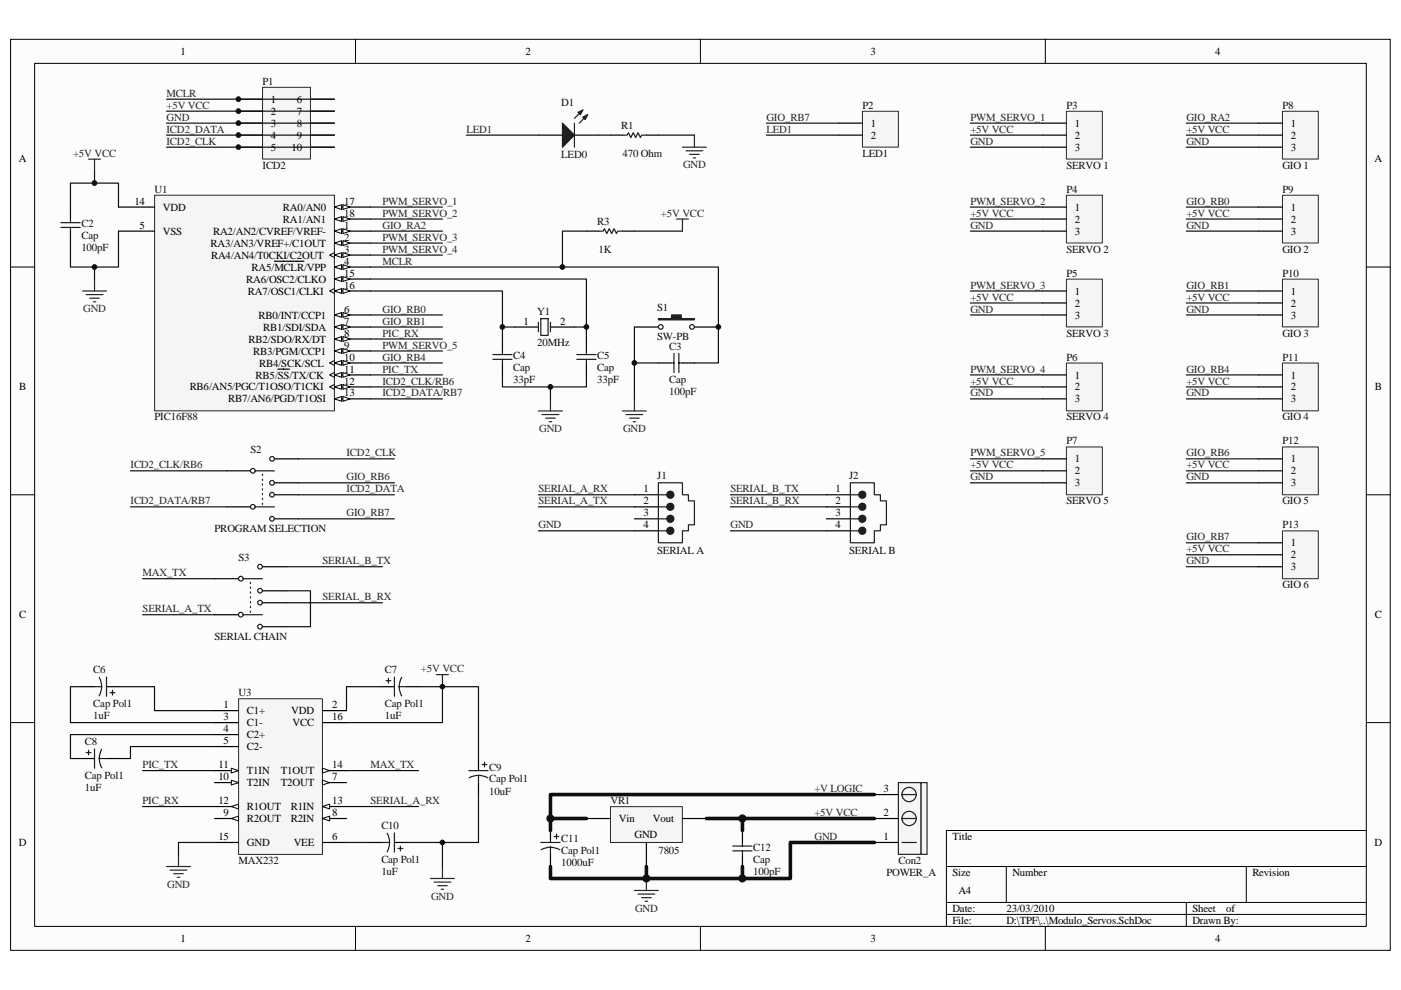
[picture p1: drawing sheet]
<svg xmlns="http://www.w3.org/2000/svg" width="297mm" height="210mm" viewBox="0 0 297 210" stroke-linecap="round" stroke-linejoin="round" font-family="sans-serif">
<path d="M2.3 8.4h292.5v193.2h-292.5z" fill="#fcfcfc"/>
<path d="M2.2 8.3h292.6v193.3h-292.6z" fill="none" stroke="#000" stroke-width=".21"/>
<path d="M7.4 13.5h282.3v183h-282.3z" fill="#fcfcfc"/>
<g fill="none" stroke="#000" stroke-width=".21">
<path d="M7.3 13.4h282.4v183.1h-282.4zM75.4 8.3v5.1M148.5 8.3v5.1M221.6 8.3v5.1M2.2 56.6h5.1M289.7 56.6h5.1M2.2 104.9h5.1M289.7 104.9h5.1M2.2 153.3h5.1M289.7 153.3h5.1M289.7 176.1h-89v20.4M75.4 196.5v5.1"/>
<path d="M148.5 196.5v5.1M200.7 183.8h89M200.7 191.4h89M200.7 194h89M213.4 183.8v7.6M221.6 196.5v5.1M251.5 191.4v5.1M264.2 183.8v7.6"/>
</g>
<path d="M114.1 28.7h5.1M121.8 28.7h5.1" fill="none" stroke="#000" stroke-width=".25"/>
<g fill="#1c1c1c" stroke="#1c1c1c" stroke-width=".25">
<path d="M119.2 26.1l2.6 2.6-2.6 2.5z"/>
<path d="M123.6 24.8l1-.5-.5 1.1z"/>
<path d="M122.6 23.8l1-.5-.5 1z"/>
</g>
<path d="M121.8 26.1v5.1M123.6 23.3l-1.8 1.8M124.6 24.3l-1.8 1.8" fill="none" stroke="#1c1c1c" stroke-width=".25"/>
<path d="M129.5 171.1h15.2v7.6h-15.2z" fill="#f5f5f5"/>
<path d="M129.4 171.1h15.3v7.6h-15.3z" fill="none" stroke="#262626" stroke-width=".21"/>
<path d="M109.1 69.4h5M116.7 69.4h5.1M124.3 173.6h5.1M137.1 178.7v5.1M144.7 173.6h5.1" fill="none" stroke="#000" stroke-width=".25"/>
<path d="M114.1 68.3v2.1M114.7 67.6h1.5v3.5h-1.5zM116.7 68.3v2.1" fill="none" stroke="#1c1c1c" stroke-width=".25"/>
<path d="M50.6 148.2h17.8v33h-17.8z" fill="#f5f5f5"/>
<path d="M50.6 148.2h17.8v33h-17.8z" fill="none" stroke="#262626" stroke-width=".21"/>
<path d="M45.5 150.7h5.1M45.5 153.3h5.1M45.5 155.8h5.1M45.5 158.3h5.1M68.4 150.7h5.1M68.4 178.7h5.1M68.4 166h5.1" fill="none" stroke="#000" stroke-width=".25"/>
<path d="M68.4 165.5l1.5 .5-1.5 .5z" fill="#fcfcfc" stroke="#000" stroke-width=".21"/>
<path d="M68.4 173.6h5.1" fill="none" stroke="#000" stroke-width=".25"/>
<path d="M68.4 173.6l1.5-.5v1z" fill="#fcfcfc" stroke="#000" stroke-width=".21"/>
<path d="M45.5 173.6h5.1" fill="none" stroke="#000" stroke-width=".25"/>
<path d="M49 173.6l1.6-.5v1z" fill="#fcfcfc" stroke="#000" stroke-width=".21"/>
<path d="M45.5 166h5.1" fill="none" stroke="#000" stroke-width=".25"/>
<path d="M49 165.5l1.6 .5-1.6 .5z" fill="#fcfcfc" stroke="#000" stroke-width=".21"/>
<path d="M45.5 163.4h5.1" fill="none" stroke="#000" stroke-width=".25"/>
<path d="M49 162.9l1.6 .5-1.6 .6z" fill="#fcfcfc" stroke="#000" stroke-width=".21"/>
<path d="M45.5 171.1h5.1" fill="none" stroke="#000" stroke-width=".25"/>
<path d="M49 171.1l1.6-.5v1z" fill="#fcfcfc" stroke="#000" stroke-width=".21"/>
<path d="M68.4 171.1h5.1" fill="none" stroke="#000" stroke-width=".25"/>
<path d="M68.4 171.1l1.5-.5v1z" fill="#fcfcfc" stroke="#000" stroke-width=".21"/>
<path d="M68.4 163.4h5.1" fill="none" stroke="#000" stroke-width=".25"/>
<path d="M68.4 162.9l1.5 .5-1.5 .6z" fill="#fcfcfc" stroke="#000" stroke-width=".21"/>
<path d="M68.4 153.3h5.1M45.5 178.7h5.1" fill="none" stroke="#000" stroke-width=".25"/>
<path d="M32.8 41.4h38.1v45.7h-38.1z" fill="#f5f5f5"/>
<path d="M32.8 41.4h38.1v45.7h-38.1z" fill="none" stroke="#262626" stroke-width=".21"/>
<path d="M70.9 49h7.6" fill="none" stroke="#000" stroke-width=".25"/>
<g fill="#fcfcfc" stroke="#000" stroke-width=".21">
<path d="M70.9 49l1.5-.5v1z"/>
<path d="M72.7 48.5l1.5 .5-1.5 .5z"/>
</g>
<path d="M70.9 51.6h7.6" fill="none" stroke="#000" stroke-width=".25"/>
<g fill="#fcfcfc" stroke="#000" stroke-width=".21">
<path d="M70.9 51.6l1.5-.5v1z"/>
<path d="M72.7 51.1l1.5 .5-1.5 .5z"/>
</g>
<path d="M70.9 54.1h7.6" fill="none" stroke="#000" stroke-width=".25"/>
<path d="M70.9 53.6l-1 .5 1 .5" fill="none" stroke="#000" stroke-width=".21"/>
<g fill="#fcfcfc" stroke="#000" stroke-width=".21">
<path d="M70.9 54.1l1.5-.5v1z"/>
<path d="M72.7 53.6l1.5 .5-1.5 .5z"/>
</g>
<path d="M70.9 56.6h7.6" fill="none" stroke="#000" stroke-width=".25"/>
<g fill="#fcfcfc" stroke="#000" stroke-width=".21">
<path d="M70.9 56.6l1.5-.5v1z"/>
<path d="M72.7 56.1l1.5 .5-1.5 .5z"/>
</g>
<path d="M25.1 49h7.7M58.2 55.4h6.2M70.9 66.8h7.6" fill="none" stroke="#000" stroke-width=".25"/>
<g fill="#fcfcfc" stroke="#000" stroke-width=".21">
<path d="M70.9 66.8l1.5-.5v1z"/>
<path d="M72.7 66.3l1.5 .5-1.5 .5z"/>
</g>
<path d="M70.9 69.4h7.6" fill="none" stroke="#000" stroke-width=".25"/>
<g fill="#fcfcfc" stroke="#000" stroke-width=".21">
<path d="M70.9 69.4l1.5-.5v1z"/>
<path d="M72.7 68.9l1.5 .5-1.5 .5z"/>
</g>
<path d="M70.9 71.9h7.6" fill="none" stroke="#000" stroke-width=".25"/>
<g fill="#fcfcfc" stroke="#000" stroke-width=".21">
<path d="M70.9 71.9l1.5-.5v1z"/>
<path d="M72.7 71.4l1.5 .5-1.5 .5z"/>
</g>
<path d="M70.9 74.4h7.6" fill="none" stroke="#000" stroke-width=".25"/>
<g fill="#fcfcfc" stroke="#000" stroke-width=".21">
<path d="M70.9 74.4l1.5-.5v1.1z"/>
<path d="M72.7 73.9l1.5 .5-1.5 .6z"/>
</g>
<path d="M70.9 77h7.6" fill="none" stroke="#000" stroke-width=".25"/>
<path d="M70.9 76.5l-1 .5 1 .5" fill="none" stroke="#000" stroke-width=".21"/>
<g fill="#fcfcfc" stroke="#000" stroke-width=".21">
<path d="M70.9 77l1.5-.5v1z"/>
<path d="M72.7 76.5l1.5 .5-1.5 .5z"/>
</g>
<path d="M70.9 79.5h7.6" fill="none" stroke="#000" stroke-width=".25"/>
<path d="M70.9 79l-1 .5 1 .5" fill="none" stroke="#000" stroke-width=".21"/>
<g fill="#fcfcfc" stroke="#000" stroke-width=".21">
<path d="M70.9 79.5l1.5-.5v1z"/>
<path d="M72.7 79l1.5 .5-1.5 .5z"/>
</g>
<path d="M58.9 78.3h2.5M70.9 82.1h7.6" fill="none" stroke="#000" stroke-width=".25"/>
<path d="M70.9 81.6l-1 .5 1 .5" fill="none" stroke="#000" stroke-width=".21"/>
<g fill="#fcfcfc" stroke="#000" stroke-width=".21">
<path d="M70.9 82.1l1.5-.5v1z"/>
<path d="M72.7 81.6l1.5 .5-1.5 .5z"/>
</g>
<path d="M70.9 84.6h7.6" fill="none" stroke="#000" stroke-width=".25"/>
<g fill="#fcfcfc" stroke="#000" stroke-width=".21">
<path d="M70.9 84.6l1.5-.5v1z"/>
<path d="M72.7 84.1l1.5 .5-1.5 .5z"/>
</g>
<path d="M25.1 43.9h7.7M70.9 59.2h7.6" fill="none" stroke="#000" stroke-width=".25"/>
<g fill="#fcfcfc" stroke="#000" stroke-width=".21">
<path d="M70.9 59.2l1.5-.5v1z"/>
<path d="M72.7 58.7l1.5 .5-1.5 .5z"/>
</g>
<path d="M70.9 61.7h7.6" fill="none" stroke="#000" stroke-width=".25"/>
<path d="M70.9 61.2l-1 .5 1 .5" fill="none" stroke="#000" stroke-width=".21"/>
<g fill="#fcfcfc" stroke="#000" stroke-width=".21">
<path d="M70.9 61.7l1.5-.5v1z"/>
<path d="M72.7 61.2l1.5 .5-1.5 .5z"/>
</g>
<path d="M70.9 43.9h7.6" fill="none" stroke="#000" stroke-width=".25"/>
<g fill="#fcfcfc" stroke="#000" stroke-width=".21">
<path d="M70.9 43.9l1.5-.5v1z"/>
<path d="M72.7 43.4l1.5 .5-1.5 .5z"/>
</g>
<path d="M70.9 46.5h7.6" fill="none" stroke="#000" stroke-width=".25"/>
<g fill="#fcfcfc" stroke="#000" stroke-width=".21">
<path d="M70.9 46.5l1.5-.5v1z"/>
<path d="M72.7 46l1.5 .5-1.5 .5z"/>
</g>
<g fill="none" stroke="#000" stroke-width=".25">
<path d="M129.4 28.7h2.6M137.1 28.7h2.5M14.9 43.9v2.6M14.9 49v2.6M124.3 49h2.6M132 49h2.5M106.5 71.9v2.5M106.5 77v2.5M124.3 71.9v2.5M124.3 77v2.5M134.5 69.4h5.1M139.6 77h2.5"/>
<path d="M144.7 77h2.5M147.2 69.4h5.1M134.5 107.5h5.1M134.5 110h5.1M134.5 104.9h5.1M134.5 112.6h5.1M175.2 107.5h5.1M175.2 110h5.1M175.2 104.9h5.1M175.2 112.6h5.1M45.5 122.7h5.1M45.5 130.4h5.1"/>
<path d="M55.6 120.2h5.1M55.6 125.3h5.1M55.6 127.8h5.1M55.6 132.9h5.1M81.1 145.6h2.5M86.2 145.6h2.5M17.5 160.9h2.5M22.6 160.9h2.5M78.5 178.7h2.6M83.6 178.7h2.6M101.4 160.9v2.5M101.4 166v2.5"/>
<path d="M116.7 176.1v2.6M157.4 176.1v2.6M116.7 181.2v2.6M157.4 181.2v2.6"/>
</g>
<g fill="none" stroke="#1c1c1c" stroke-width=".25">
<path d="M132 28.7h1l.2-.5 .5 1 .6-1 .5 1 .5-1 .5 1 .2-.5h1.1M12.9 47.2h4.1M12.9 48.2h4.1M14.9 46.5v.7M14.9 48.2v.8M126.9 49h1l.2-.5 .5 1 .6-1 .5 1 .5-1 .5 1 .3-.5h1M104.5 75.2h4.1M104.5 76.2h4.1M106.5 74.4v.8M106.5 76.2v.8M122.3 75.2h4.1M122.3 76.2h4.1"/>
<path d="M124.3 74.4v.8M124.3 76.2v.8M142.1 77h.8M142.9 75v4M143.9 75v4M143.9 77h.8M139.6 102.4h5.1v2.5h1.3v1.3h1.2v5.1h-1.2v1.3h-1.3v2.5h-5.1zM139.6 107.5h1.8M139.6 112.6h1.8M139.6 110h1.8M139.6 104.9h1.8M180.3 102.4h5.1v2.5h1.3v1.3h1.2v5.1h-1.2v1.3h-1.3v2.5h-5.1z"/>
<path d="M180.3 107.5h1.8M180.3 112.6h1.8M180.3 110h1.8M180.3 104.9h1.8M51.6 130.4h4M51.6 122.7h4M53.1 123.5v.3M53.1 124.5v.3M53.1 125.6v.2M53.1 126.6v.2M53.1 127.6v.2M53.1 128.6v.3"/>
<path d="M53.1 129.6v.3M18.3 159.6h1M18.8 159.1v1M20 158.9v4M21.6 158.9l-.4 .8-.1 1.2M81.8 144.4h1.1M82.4 143.9v1M83.6 143.6v4.1M84.6 145.6l.1 .9 .5 1.1M84.6 145.6h1.6M85.2 143.7l-.5 1.1-.1 .8M21.1 160.9l.1 1.2 .4 .8"/>
<path d="M21.1 160.9h1.5M81.1 178.7h1.5M82.1 176.7l.3 .8 .2 1.2-.2 1.2-.3 .8M83.6 176.7v4M84.4 180h1M84.9 179.5v1M99.4 163.4h4.1M101.4 164.5l1.3 .1 .7 .4M101.4 164.5h-.8l-1.1 .5M101.4 164.5v1.5M102.2 162.2h1M102.7 161.6v1.1"/>
<path d="M114.7 178.7h4M116.7 179.7l1.2 .2 .8 .3M116.7 179.7l-.8 .1-1.2 .4M116.7 179.7v1.5M117.5 177.4h1M118 176.9v1M155.4 179.5h4M157.4 178.7v.8M155.4 180.5h4M157.4 180.5v.7"/>
<circle cx="140.1" cy="69.3" r=".49"/>
<circle cx="146.7" cy="69.3" r=".5"/>
<circle cx="51.1" cy="130.4" r=".5"/>
<circle cx="51.1" cy="122.7" r=".5"/>
<circle cx="55.1" cy="132.9" r=".5"/>
<circle cx="55.1" cy="120.2" r=".5"/>
<circle cx="55.1" cy="127.8" r=".49"/>
<circle cx="55.1" cy="125.3" r=".49"/>
</g>
<g fill="none" stroke="#262626" stroke-width=".25">
<path d="M18.8 33.8h2.5M20 33.8v2.5M144.7 31.2h5.1M145.5 32h3.5M146.2 32.7h2M147 33.5h.5M147.2 28.7v2.5M20 59.2v2.5M143.4 46.5h2.6M144.7 46.5v2.5M17.5 61.7h5.1M18.3 62.5h3.5"/>
<path d="M19 63.2h2.1M19.8 64h.5M114.1 87.2h5.1M114.9 87.9h3.6M115.7 88.7h2M116.5 89.5h.5M116.7 84.6v2.6M132 87.2h5.1M132.7 87.9h3.6M133.5 88.7h2M134.3 89.5h.5M134.5 84.6v2.6"/>
<path d="M92.5 143.1h2.6M93.8 143.1v2.5M35.3 183.8h5.1M36.1 184.6h3.5M36.8 185.3h2.1M37.6 186.1h.5M37.8 181.2v2.6M91.3 186.3h5M92 187.1h3.6M92.8 187.9h2M93.6 188.6h.5M93.8 183.8v2.5"/>
<path d="M134.5 188.9h5.1M135.3 189.6h3.5M136 190.4h2.1M136.8 191.2h.5M137.1 186.3v2.6"/>
</g>
<g fill="none" stroke="#0e0e0e" stroke-width=".25">
<path d="M20 36.3v2.5M98.9 28.7h15.2M139.6 28.7h7.6M14.9 43.9v-5.1h10.2v5.1M20 56.6v2.6M25.1 49v7.6h-10.2v-5M78.5 59.2h45.8v10.2M78.5 56.6h73.8v20.4h-5.1M78.5 43.9h15.3M78.5 49h15.3M78.5 46.5h15.3M78.5 54.1h15.3"/>
<path d="M78.5 51.6h15.3M124.3 49h-5.1v7.6M134.5 49h10.2M78.5 61.7h28v10.2M78.5 66.8h15.3M78.5 69.4h15.3M78.5 71.9h15.3M78.5 74.4h15.3M78.5 77h15.3M78.5 79.5h15.3M106.5 79.5v2.6h17.8v-2.6M106.5 69.4h2.6"/>
<path d="M121.8 69.4h2.5v2.5M134.5 69.4v7.6h5.1M134.5 77v7.6M27.7 99.9h20.3M63.3 97.3h20.3M78.5 82.1h15.3M78.5 84.6h15.3M116.7 82.1v2.5M114.1 104.9h20.4M114.1 107.5h20.4M114.1 112.6h20.4M154.9 104.9h20.3"/>
<path d="M154.9 107.5h20.3M154.9 112.6h20.3M30.2 122.7h15.3M30.2 130.4h15.3M60.7 125.3h5.1v7.6h-5.1M60.7 127.8h20.4M60.7 120.2h20.4M45.5 155.8h-30.6v5.1h2.6M45.5 158.3h-17.8v2.6h-2.6M81.1 145.6h-7.6v5.1M88.7 145.6h5.1v7.7h-20.3M93.8 145.6h7.6v15.3"/>
<path d="M30.2 163.4h15.3M30.2 171.1h15.3M45.5 178.7h-7.7v2.5M73.5 163.4h15.2M73.5 171.1h15.2M73.5 178.7h5M86.2 178.7h7.6v5.1M101.4 168.5v10.2h-7.6"/>
</g>
<g fill="#1c1c1c" stroke="#1c1c1c" stroke-width=".25">
<path d="M139.6 67.6h2.8v-.8h2v.8h2.8v.2h-7.6z" fill-rule="evenodd"/>
<circle cx="142.1" cy="107.5" r=".75"/>
<circle cx="142.1" cy="112.6" r=".75"/>
<circle cx="142.1" cy="110" r=".75"/>
<circle cx="142.1" cy="104.9" r=".75"/>
<circle cx="182.8" cy="107.5" r=".75"/>
<circle cx="182.8" cy="112.6" r=".75"/>
<circle cx="182.8" cy="110" r=".75"/>
<circle cx="182.8" cy="104.9" r=".75"/>
</g>
<path d="M116.7 173.6v2.5M149.8 173.6h35.6M185.4 168.5h-68.7v5.1h7.6M185.4 178.7h-17.8v7.6h-10.2M116.7 183.8v2.5h40.7v-2.5M137.1 183.8v2.5" fill="none" stroke="#0e0e0e" stroke-width=".76"/>
<path d="M55.7 18.5h10.1v15.2h-10.1z" fill="#f5f5f5"/>
<path d="M55.7 18.5h10.1v15.2h-10.1z" fill="none" stroke="#262626" stroke-width=".21"/>
<g fill="none" stroke="#000" stroke-width=".25">
<path d="M50.6 21h5M50.6 23.6h5M50.6 26.1h5M50.6 28.7h5M50.6 31.2h5M65.8 21h5.1M65.8 23.6h5.1M65.8 26.1h5.1M65.8 28.7h5.1M65.8 31.2h5.1M48 99.9h5.1M58.2 97.3h5.1"/>
<path d="M48 107.5h5.1M58.2 102.4h5.1M58.2 104.9h5.1M58.2 110h5.1M17.5 145.6h2.5M22.6 145.6h2.5"/>
</g>
<path d="M35.3 21h35.6M35.3 23.6h35.6M35.3 26.1h35.6M35.3 28.7h35.6M35.3 31.2h35.6M126.9 28.7h2.5M27.7 107.5h20.3M63.3 104.9h20.3M17.5 145.6h-2.6v7.7h30.6M25.1 145.6h7.7v5.1h12.7" fill="none" stroke="#0e0e0e" stroke-width=".25"/>
<path d="M157.4 173.6v2.5" fill="none" stroke="#0e0e0e" stroke-width=".76"/>
<g fill="none" stroke="#1c1c1c" stroke-width=".25">
<path d="M54.1 99.9h4.1M54.1 107.5h4.1M55.6 100.6v.3M55.6 101.6v.3M55.6 102.7v.2M55.6 103.7v.2M55.6 104.7v.2M55.6 105.7v.3M55.6 106.7v.3M20 145.6h1.6M21 143.7l.5 1.1v.9l-.2 1.1-.3 .8M22.6 143.6v4.1"/>
<path d="M23.3 146.9h1.1M23.9 146.4v1"/>
<circle cx="53.6" cy="99.9" r=".49"/>
<circle cx="57.7" cy="97.3" r=".49"/>
<circle cx="53.6" cy="107.5" r=".49"/>
<circle cx="57.7" cy="110" r=".5"/>
<circle cx="57.7" cy="102.4" r=".5"/>
<circle cx="57.7" cy="104.9" r=".49"/>
<circle cx="192.7" cy="178.7" r="1.51"/>
</g>
<path d="M190.5 166v15.2h4.8v-15.2z" fill-rule="evenodd" fill="#f5f5f5" stroke="#262626" stroke-width=".25"/>
<g fill="none" stroke="#1c1c1c" stroke-width=".25">
<path d="M191.2 178.7h3.1M191.2 173.6h3.1M191.2 168.5h3.1"/>
<circle cx="192.7" cy="173.6" r="1.51"/>
<circle cx="192.7" cy="168.5" r="1.51"/>
</g>
<path d="M195.3 166h1.3v15.2h-1.3z" fill="#f5f5f5"/>
<path d="M195.3 166h1.3v15.2h-1.3z" fill="none" stroke="#262626" stroke-width=".25"/>
<path d="M185.4 178.7h5.1M185.4 173.6h5.1M185.4 168.5h5.1" fill="none" stroke="#000" stroke-width=".25"/>
<path d="M63.3 102.4h20.3M63.3 110h20.3" fill="none" stroke="#0e0e0e" stroke-width=".25"/>
<path d="M182.9 23.6h7.6v7.6h-7.6z" fill="#f5f5f5"/>
<path d="M182.9 23.6h7.6v7.6h-7.6z" fill="none" stroke="#262626" stroke-width=".21"/>
<path d="M177.8 26.1h5M177.8 28.7h5" fill="none" stroke="#000" stroke-width=".25"/>
<path d="M162.5 28.7h15.3M162.5 26.1h15.3" fill="none" stroke="#0e0e0e" stroke-width=".25"/>
<path d="M226.1 23.6h7.6v10.1h-7.6z" fill="#f5f5f5"/>
<path d="M226.1 23.6h7.6v10.1h-7.6z" fill="none" stroke="#262626" stroke-width=".21"/>
<path d="M221 26.1h5.1M221 28.7h5.1M221 31.2h5.1" fill="none" stroke="#000" stroke-width=".25"/>
<path d="M205.7 28.7h15.3M205.7 31.2h15.3M205.7 26.1h15.3" fill="none" stroke="#0e0e0e" stroke-width=".25"/>
<path d="M226.1 41.4h7.6v10.1h-7.6z" fill="#f5f5f5"/>
<path d="M226.1 41.4h7.6v10.1h-7.6z" fill="none" stroke="#262626" stroke-width=".21"/>
<path d="M221 43.9h5.1M221 46.5h5.1M221 49h5.1" fill="none" stroke="#000" stroke-width=".25"/>
<path d="M205.7 46.5h15.3M205.7 49h15.3M205.7 43.9h15.3" fill="none" stroke="#0e0e0e" stroke-width=".25"/>
<path d="M226.1 59.2h7.6v10.1h-7.6z" fill="#f5f5f5"/>
<path d="M226.1 59.2h7.6v10.1h-7.6z" fill="none" stroke="#262626" stroke-width=".21"/>
<path d="M221 61.7h5.1M221 64.3h5.1M221 66.8h5.1" fill="none" stroke="#000" stroke-width=".25"/>
<path d="M205.7 64.3h15.3M205.7 66.8h15.3M205.7 61.7h15.3" fill="none" stroke="#0e0e0e" stroke-width=".25"/>
<path d="M226.1 77h7.6v10.1h-7.6z" fill="#f5f5f5"/>
<path d="M226.1 77h7.6v10.1h-7.6z" fill="none" stroke="#262626" stroke-width=".21"/>
<path d="M221 79.5h5.1M221 82.1h5.1M221 84.6h5.1" fill="none" stroke="#000" stroke-width=".25"/>
<path d="M205.7 79.5h15.3M205.7 82.1h15.3M205.7 84.6h15.3" fill="none" stroke="#0e0e0e" stroke-width=".25"/>
<path d="M226.1 94.8h7.6v10.1h-7.6z" fill="#f5f5f5"/>
<path d="M226.1 94.8h7.6v10.1h-7.6z" fill="none" stroke="#262626" stroke-width=".21"/>
<path d="M221 97.3h5.1M221 99.9h5.1M221 102.4h5.1" fill="none" stroke="#000" stroke-width=".25"/>
<path d="M205.7 99.9h15.3M205.7 97.3h15.3M205.7 102.4h15.3" fill="none" stroke="#0e0e0e" stroke-width=".25"/>
<path d="M271.9 23.6h7.6v10.1h-7.6z" fill="#f5f5f5"/>
<path d="M271.9 23.6h7.6v10.1h-7.6z" fill="none" stroke="#262626" stroke-width=".21"/>
<path d="M266.8 26.1h5.1M266.8 28.7h5.1M266.8 31.2h5.1" fill="none" stroke="#000" stroke-width=".25"/>
<path d="M251.5 28.7h15.3M251.5 31.2h15.3M251.5 26.1h15.3" fill="none" stroke="#0e0e0e" stroke-width=".25"/>
<path d="M271.9 41.4h7.6v10.1h-7.6z" fill="#f5f5f5"/>
<path d="M271.9 41.4h7.6v10.1h-7.6z" fill="none" stroke="#262626" stroke-width=".21"/>
<path d="M266.8 43.9h5.1M266.8 46.5h5.1M266.8 49h5.1" fill="none" stroke="#000" stroke-width=".25"/>
<path d="M251.5 46.5h15.3M251.5 49h15.3M251.5 43.9h15.3" fill="none" stroke="#0e0e0e" stroke-width=".25"/>
<path d="M271.9 59.2h7.6v10.1h-7.6z" fill="#f5f5f5"/>
<path d="M271.9 59.2h7.6v10.1h-7.6z" fill="none" stroke="#262626" stroke-width=".21"/>
<path d="M266.8 61.7h5.1M266.8 64.3h5.1M266.8 66.8h5.1" fill="none" stroke="#000" stroke-width=".25"/>
<path d="M251.5 64.3h15.3M251.5 66.8h15.3M251.5 61.7h15.3" fill="none" stroke="#0e0e0e" stroke-width=".25"/>
<path d="M271.9 77h7.6v10.1h-7.6z" fill="#f5f5f5"/>
<path d="M271.9 77h7.6v10.1h-7.6z" fill="none" stroke="#262626" stroke-width=".21"/>
<path d="M266.8 79.5h5.1M266.8 82.1h5.1M266.8 84.6h5.1" fill="none" stroke="#000" stroke-width=".25"/>
<path d="M251.5 79.5h15.3M251.5 82.1h15.3M251.5 84.6h15.3" fill="none" stroke="#0e0e0e" stroke-width=".25"/>
<path d="M271.9 94.8h7.6v10.1h-7.6z" fill="#f5f5f5"/>
<path d="M271.9 94.8h7.6v10.1h-7.6z" fill="none" stroke="#262626" stroke-width=".21"/>
<path d="M266.8 97.3h5.1M266.8 99.9h5.1M266.8 102.4h5.1" fill="none" stroke="#000" stroke-width=".25"/>
<path d="M251.5 99.9h15.3M251.5 97.3h15.3M251.5 102.4h15.3" fill="none" stroke="#0e0e0e" stroke-width=".25"/>
<path d="M271.9 112.6h7.6v10.1h-7.6z" fill="#f5f5f5"/>
<path d="M271.9 112.6h7.6v10.1h-7.6z" fill="none" stroke="#262626" stroke-width=".21"/>
<path d="M266.8 115.1h5.1M266.8 117.7h5.1M266.8 120.2h5.1" fill="none" stroke="#000" stroke-width=".25"/>
<path d="M251.5 117.7h15.3M251.5 115.1h15.3M251.5 120.2h15.3" fill="none" stroke="#0e0e0e" stroke-width=".25"/>
<g fill="#0e0e0e" stroke="#0e0e0e" stroke-width=".21">
<circle cx="20" cy="56.6" r=".5"/>
<circle cx="20" cy="38.8" r=".5"/>
<circle cx="50.6" cy="31.2" r=".5"/>
<circle cx="50.6" cy="28.7" r=".5"/>
<circle cx="50.6" cy="26.1" r=".5"/>
<circle cx="50.6" cy="23.6" r=".5"/>
<circle cx="50.6" cy="21" r=".5"/>
<circle cx="93.8" cy="178.7" r=".5"/>
<circle cx="93.8" cy="145.6" r=".5"/>
<circle cx="106.5" cy="69.3" r=".5"/>
<circle cx="116.7" cy="173.6" r=".75"/>
<circle cx="116.7" cy="82.1" r=".49"/>
<circle cx="119.2" cy="56.6" r=".5"/>
<circle cx="124.3" cy="69.3" r=".49"/>
<circle cx="134.5" cy="77" r=".5"/>
<circle cx="137" cy="186.3" r=".75"/>
<circle cx="152.3" cy="69.3" r=".49"/>
<circle cx="157.4" cy="186.3" r=".75"/>
<circle cx="157.4" cy="173.6" r=".75"/>
</g>
<g font-size="2.3">
<text x="38.3" y="11.6">1</text>
<text x="111.4" y="11.6">2</text>
<text x="184.5" y="11.6">3</text>
<text x="257.7" y="11.6">4</text>
<text x="57.4" y="21.8">1</text>
<text x="62.9" y="21.8">6</text>
<text x="57.4" y="24.3">2</text>
<text x="57.4" y="26.9">3</text>
<text x="57.4" y="29.4">4</text>
<text x="62.9" y="24.3">7</text>
<text x="62.9" y="26.9">8</text>
<text x="62.9" y="29.4">9</text>
<text x="184.6" y="26.9">1</text>
<text x="184.6" y="29.4">2</text>
<text x="227.9" y="26.9">1</text>
<text x="227.9" y="29.4">2</text>
<text x="273.7" y="26.9">1</text>
<text x="273.7" y="29.4">2</text>
<text x="4" y="34.5">A</text>
<text x="57.4" y="32">5</text>
<text x="61.8" y="32">10</text>
<text x="227.9" y="32">3</text>
<text x="273.7" y="32">3</text>
<text x="291.4" y="34.5">A</text>
<text x="28.5" y="43.4">14</text>
<text x="34.5" y="44.7">VDD</text>
<text x="60" y="44.7">RA0/AN0</text>
<text x="60" y="47.2">RA1/AN1</text>
<text x="73" y="43.4">17</text>
<text x="73" y="46">18</text>
<text x="227.9" y="44.7">1</text>
<text x="227.9" y="47.2">2</text>
<text x="273.7" y="44.7">1</text>
<text x="273.7" y="47.2">2</text>
<text x="29.6" y="48.5">5</text>
<text x="34.5" y="49.8">VSS</text>
<text x="44.6" y="52.3">RA3/AN3/VREF+/C1OUT</text>
<text x="45.2" y="49.8">RA2/AN2/CVREF/VREF-</text>
<text x="73" y="48.5">1</text>
<text x="73" y="51">2</text>
<text x="73" y="53.6">3</text>
<text x="227.9" y="49.8">3</text>
<text x="273.7" y="49.8">3</text>
<text x="44.7" y="54.9">RA4/AN4/T0CKI/C2OUT</text>
<text x="52.2" y="59.9">RA6/OSC2/CLKO</text>
<text x="53.3" y="57.4">RA5/MCLR/VPP</text>
<text x="73" y="58.7">15</text>
<text x="73" y="56.1">4</text>
<text x="52.6" y="62.5">RA7/OSC1/CLKI</text>
<text x="73" y="61.2">16</text>
<text x="227.9" y="62.5">1</text>
<text x="227.9" y="65">2</text>
<text x="273.7" y="62.5">1</text>
<text x="273.7" y="65">2</text>
<text x="54.8" y="67.6">RB0/INT/CCP1</text>
<text x="55.8" y="70.1">RB1/SDI/SDA</text>
<text x="73" y="68.8">7</text>
<text x="73" y="66.3">6</text>
<text x="73" y="71.4">8</text>
<text x="111" y="68.8">1</text>
<text x="118.7" y="68.8">2</text>
<text x="227.9" y="67.6">3</text>
<text x="273.7" y="67.6">3</text>
<text x="52.7" y="72.7">RB2/SDO/RX/DT</text>
<text x="53.7" y="75.2">RB3/PGM/CCP1</text>
<text x="54.9" y="77.7">RB4/SCK/SCL</text>
<text x="73" y="76.5">10</text>
<text x="73" y="73.9">9</text>
<text x="4" y="82.8">B</text>
<text x="40.2" y="82.8">RB6/AN5/PGC/T1OSO/T1CKI</text>
<text x="54.2" y="80.3">RB5/SS/TX/CK</text>
<text x="73" y="81.6">12</text>
<text x="73" y="79">11</text>
<text x="227.9" y="80.3">1</text>
<text x="227.9" y="82.8">2</text>
<text x="273.7" y="80.3">1</text>
<text x="273.7" y="82.8">2</text>
<text x="291.5" y="82.8">B</text>
<text x="48.4" y="85.4">RB7/AN6/PGD/T1OSI</text>
<text x="73" y="84.1">13</text>
<text x="227.9" y="85.4">3</text>
<text x="273.7" y="85.4">3</text>
<text x="227.9" y="98.1">1</text>
<text x="227.9" y="100.6">2</text>
<text x="273.7" y="98.1">1</text>
<text x="273.7" y="100.6">2</text>
<text x="136.5" y="107">2</text>
<text x="136.5" y="104.4">1</text>
<text x="177.2" y="107">2</text>
<text x="177.2" y="104.4">1</text>
<text x="227.9" y="103.2">3</text>
<text x="273.7" y="103.2">3</text>
<text x="136.5" y="109.5">3</text>
<text x="136.5" y="112.1">4</text>
<text x="177.2" y="109.5">3</text>
<text x="177.2" y="112.1">4</text>
<text x="273.7" y="115.9">1</text>
<text x="273.7" y="118.4">2</text>
<text x="273.7" y="121">3</text>
<text x="4" y="131.1">C</text>
<text x="291.5" y="131.1">C</text>
<text x="47.4" y="150.2">1</text>
<text x="47.4" y="152.8">3</text>
<text x="47.4" y="155.3">4</text>
<text x="52.4" y="151.5">C1+</text>
<text x="52.4" y="154">C1-</text>
<text x="61.8" y="151.5">VDD</text>
<text x="62" y="154">VCC</text>
<text x="70.4" y="152.8">16</text>
<text x="70.4" y="150.2">2</text>
<text x="47.4" y="157.8">5</text>
<text x="52.4" y="156.6">C2+</text>
<text x="52.4" y="159.1">C2-</text>
<text x="46.3" y="165.5">10</text>
<text x="46.3" y="162.9">11</text>
<text x="52.4" y="166.8">T2IN</text>
<text x="52.4" y="164.2">T1IN</text>
<text x="59.6" y="166.8">T2OUT</text>
<text x="59.6" y="164.2">T1OUT</text>
<text x="70.4" y="165.5">7</text>
<text x="70.4" y="162.9">14</text>
<text x="46.3" y="170.6">12</text>
<text x="47.4" y="173.1">9</text>
<text x="52.4" y="171.8">R1OUT</text>
<text x="61.6" y="171.8">R1IN</text>
<text x="70.4" y="173.1">8</text>
<text x="70.4" y="170.6">13</text>
<text x="187.3" y="173.1">2</text>
<text x="187.3" y="168">3</text>
<text x="4" y="179.4">D</text>
<text x="46.3" y="178.2">15</text>
<text x="52.4" y="174.4">R2OUT</text>
<text x="52.4" y="179.5">GND</text>
<text x="61.6" y="174.4">R2IN</text>
<text x="62.3" y="179.5">VEE</text>
<text x="70.4" y="178.2">6</text>
<text x="131.2" y="174.4">Vin</text>
<text x="134.5" y="177.7">GND</text>
<text x="138.4" y="174.4">Vout</text>
<text x="187.3" y="178.2">1</text>
<text x="201.9" y="178.1">Title</text>
<text x="291.4" y="179.4">D</text>
<text x="201.9" y="185.8">Size</text>
<text x="214.6" y="185.8">Number</text>
<text x="265.5" y="185.8">Revision</text>
<text x="203.2" y="189.6">A4</text>
<text x="201.9" y="193.4">Date:</text>
<text x="201.9" y="195.9">File:</text>
<text x="213.4" y="193.4">23/03/2010</text>
<text x="213.4" y="195.9">D:\TPF\..\Modulo_Servos.SchDoc</text>
<text x="252.8" y="195.9">Drawn By:</text>
<text x="252.8" y="193.4">Sheet</text>
<text x="259.9" y="193.4">of</text>
<text x="38.3" y="199.8">1</text>
<text x="111.4" y="199.8">2</text>
<text x="184.5" y="199.8">3</text>
<text x="257.7" y="199.8">4</text>
</g>
<g font-size="2.3" fill="#0e0e0e">
<text x="55.7" y="18">P1</text>
<text x="119" y="22.6">D1</text>
<text x="182.9" y="23.1">P2</text>
<text x="226.1" y="23.1">P3</text>
<text x="271.9" y="23.1">P8</text>
<text x="131.7" y="27.4">R1</text>
<text x="55.7" y="35.8">ICD2</text>
<text x="119" y="33.5">LED0</text>
<text x="132" y="33.3">470 Ohm</text>
<text x="182.9" y="33.3">LED1</text>
<text x="226.1" y="35.8">SERVO 1</text>
<text x="271.9" y="35.8">GIO 1</text>
<text x="32.8" y="40.9">U1</text>
<text x="226.1" y="40.9">P4</text>
<text x="271.9" y="40.9">P9</text>
<text x="126.6" y="47.7">R3</text>
<text x="17.2" y="53.3">100pF</text>
<text x="17.2" y="48.2">C2</text>
<text x="17.2" y="50.8">Cap</text>
<text x="126.9" y="53.6">1K</text>
<text x="226.1" y="53.6">SERVO 2</text>
<text x="271.9" y="53.6">GIO 2</text>
<text x="226.1" y="58.7">P5</text>
<text x="271.9" y="58.7">P10</text>
<text x="113.9" y="66.8">Y1</text>
<text x="139.4" y="66">S1</text>
<text x="226.1" y="71.4">SERVO 3</text>
<text x="271.9" y="71.4">GIO 3</text>
<text x="108.8" y="76.2">C4</text>
<text x="113.9" y="73.4">20MHz</text>
<text x="126.6" y="76.2">C5</text>
<text x="139.4" y="72.2">SW-PB</text>
<text x="141.9" y="74.2">C3</text>
<text x="226.1" y="76.5">P6</text>
<text x="271.9" y="76.5">P11</text>
<text x="108.8" y="81.3">33pF</text>
<text x="108.8" y="78.8">Cap</text>
<text x="126.6" y="81.3">33pF</text>
<text x="126.6" y="78.8">Cap</text>
<text x="141.9" y="83.8">100pF</text>
<text x="141.9" y="81.3">Cap</text>
<text x="32.8" y="89.2">PIC16F88</text>
<text x="226.1" y="89.2">SERVO 4</text>
<text x="271.9" y="89.2">GIO 4</text>
<text x="226.1" y="94.3">P7</text>
<text x="271.9" y="94.3">P12</text>
<text x="53.1" y="96.1">S2</text>
<text x="139.4" y="101.6">J1</text>
<text x="180.1" y="101.6">J2</text>
<text x="226.1" y="107">SERVO 5</text>
<text x="271.9" y="107">GIO 5</text>
<text x="45.5" y="112.8">PROGRAM SELECTION</text>
<text x="271.9" y="112.1">P13</text>
<text x="50.6" y="118.9">S3</text>
<text x="139.4" y="117.4">SERIAL A</text>
<text x="180.1" y="117.4">SERIAL B</text>
<text x="271.9" y="124.8">GIO 6</text>
<text x="45.5" y="135.7">SERIAL CHAIN</text>
<text x="19.8" y="142.8">C6</text>
<text x="81.6" y="142.8">C7</text>
<text x="19.8" y="150">Cap Pol1</text>
<text x="50.6" y="147.7">U3</text>
<text x="81.6" y="150">Cap Pol1</text>
<text x="19.8" y="152.5">1uF</text>
<text x="81.6" y="152.5">1uF</text>
<text x="18" y="158.1">C8</text>
<text x="18" y="167.8">1uF</text>
<text x="18" y="165.2">Cap Pol1</text>
<text x="103.7" y="163.4">C9</text>
<text x="103.7" y="166">Cap Pol1</text>
<text x="103.7" y="168.5">10uF</text>
<text x="129.4" y="170.6">VR1</text>
<text x="80.9" y="175.9">C10</text>
<text x="119" y="178.7">C11</text>
<text x="50.6" y="183.3">MAX232</text>
<text x="80.9" y="185.5">1uF</text>
<text x="80.9" y="183">Cap Pol1</text>
<text x="119" y="183.8">1000uF</text>
<text x="119" y="181.2">Cap Pol1</text>
<text x="139.6" y="181.2">7805</text>
<text x="159.7" y="185.5">100pF</text>
<text x="159.7" y="180.5">C12</text>
<text x="159.7" y="183">Cap</text>
<text x="187.9" y="185.8">POWER_A</text>
<text x="190.5" y="183.3">Con2</text>
</g>
<g font-size="2.3" fill="#262626">
<text x="35.3" y="20.5">MCLR</text>
<text x="35.3" y="23.1">+5V VCC</text>
<text x="35.3" y="28.2">ICD2_DATA</text>
<text x="35.3" y="25.6">GND</text>
<text x="98.9" y="28.2">LED1</text>
<text x="162.5" y="28.2">LED1</text>
<text x="162.5" y="25.6">GIO_RB7</text>
<text x="205.7" y="28.2">+5V VCC</text>
<text x="205.7" y="25.6">PWM_SERVO_1</text>
<text x="251.5" y="28.2">+5V VCC</text>
<text x="251.5" y="25.6">GIO_RA2</text>
<text x="15.5" y="33.3">+5V VCC</text>
<text x="35.3" y="30.7">ICD2_CLK</text>
<text x="144.8" y="35.7">GND</text>
<text x="205.7" y="30.7">GND</text>
<text x="251.5" y="30.7">GND</text>
<text x="81.1" y="43.4">PWM_SERVO_1</text>
<text x="81.1" y="46">PWM_SERVO_2</text>
<text x="140.1" y="46">+5V VCC</text>
<text x="205.7" y="46">+5V VCC</text>
<text x="205.7" y="43.4">PWM_SERVO_2</text>
<text x="251.5" y="46">+5V VCC</text>
<text x="251.5" y="43.4">GIO_RB0</text>
<text x="81.1" y="48.5">GIO_RA2</text>
<text x="81.1" y="51">PWM_SERVO_3</text>
<text x="81.1" y="53.6">PWM_SERVO_4</text>
<text x="205.7" y="48.5">GND</text>
<text x="251.5" y="48.5">GND</text>
<text x="81.1" y="56.1">MCLR</text>
<text x="205.7" y="63.8">+5V VCC</text>
<text x="205.7" y="61.2">PWM_SERVO_3</text>
<text x="251.5" y="63.8">+5V VCC</text>
<text x="251.5" y="61.2">GIO_RB1</text>
<text x="17.6" y="66.3">GND</text>
<text x="81.1" y="66.3">GIO_RB0</text>
<text x="81.1" y="68.8">GIO_RB1</text>
<text x="81.1" y="71.4">PIC_RX</text>
<text x="205.7" y="66.3">GND</text>
<text x="251.5" y="66.3">GND</text>
<text x="81.1" y="73.9">PWM_SERVO_5</text>
<text x="81.1" y="76.5">GIO_RB4</text>
<text x="81.1" y="79">PIC_TX</text>
<text x="81.1" y="81.6">ICD2_CLK/RB6</text>
<text x="205.7" y="81.6">+5V VCC</text>
<text x="205.7" y="79">PWM_SERVO_4</text>
<text x="251.5" y="81.6">+5V VCC</text>
<text x="251.5" y="79">GIO_RB4</text>
<text x="81.1" y="84.1">ICD2_DATA/RB7</text>
<text x="205.7" y="84.1">GND</text>
<text x="251.5" y="84.1">GND</text>
<text x="114.3" y="91.7">GND</text>
<text x="132.1" y="91.7">GND</text>
<text x="27.7" y="99.4">ICD2_CLK/RB6</text>
<text x="73.5" y="96.8">ICD2_CLK</text>
<text x="73.5" y="101.9">GIO_RB6</text>
<text x="205.7" y="99.4">+5V VCC</text>
<text x="205.7" y="101.9">GND</text>
<text x="205.7" y="96.8">PWM_SERVO_5</text>
<text x="251.5" y="99.4">+5V VCC</text>
<text x="251.5" y="101.9">GND</text>
<text x="251.5" y="96.8">GIO_RB6</text>
<text x="27.7" y="107">ICD2_DATA/RB7</text>
<text x="73.5" y="104.4">ICD2_DATA</text>
<text x="114.2" y="104.4">SERIAL_A_RX</text>
<text x="114.2" y="107">SERIAL_A_TX</text>
<text x="154.9" y="104.4">SERIAL_B_TX</text>
<text x="154.9" y="107">SERIAL_B_RX</text>
<text x="73.5" y="109.5">GIO_RB7</text>
<text x="114.2" y="112.1">GND</text>
<text x="154.9" y="112.1">GND</text>
<text x="68.4" y="119.7">SERIAL_B_TX</text>
<text x="251.5" y="117.2">+5V VCC</text>
<text x="251.5" y="119.7">GND</text>
<text x="251.5" y="114.6">GIO_RB7</text>
<text x="30.2" y="122.2">MAX_TX</text>
<text x="30.2" y="129.9">SERIAL_A_TX</text>
<text x="68.4" y="127.3">SERIAL_B_RX</text>
<text x="89.3" y="142.6">+5V VCC</text>
<text x="30.2" y="162.9">PIC_TX</text>
<text x="78.5" y="162.9">MAX_TX</text>
<text x="30.2" y="170.6">PIC_RX</text>
<text x="78.5" y="170.6">SERIAL_A_RX</text>
<text x="172.7" y="168">+V LOGIC</text>
<text x="172.7" y="173.1">+5V VCC</text>
<text x="172.7" y="178.2">GND</text>
<text x="35.4" y="188.3">GND</text>
<text x="91.4" y="190.8">GND</text>
<text x="134.6" y="193.4">GND</text>
</g>
</svg>
